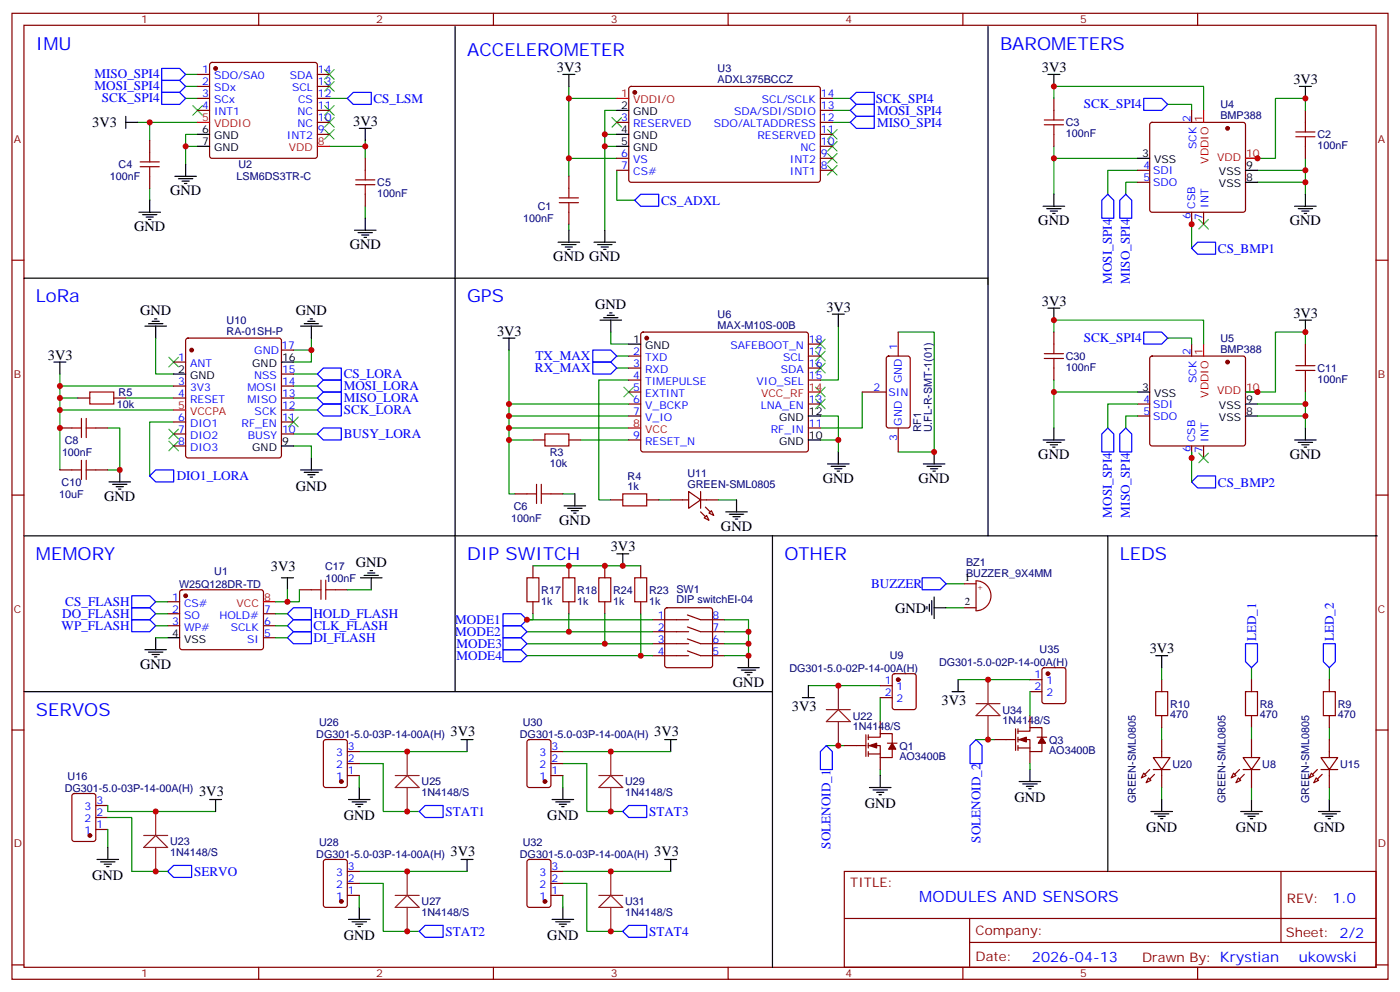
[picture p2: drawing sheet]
<svg xmlns="http://www.w3.org/2000/svg" width="412mm" height="292mm" viewBox="0 0 412 292" stroke-linecap="round" stroke-linejoin="round" font-family="sans-serif">
<g fill="none" stroke="#870000" stroke-width=".35">
<path d="M3.5 3.9h405.4v284.4h-405.4zM7.1 7.4h398.2v277.3h-398.2zM62 18.6l.4-.2h30.4l.5 .2 .2 .5v26.8l-.2 .5-.5 .2h-30.4l-.5-.2-.2-.5v-26.8zM76.2 3.9v3.5M145.3 3.9v3.5M214.5 3.9v3.5M283.6 3.9v3.5M352.8 3.9v3.5M58.2 32.5h3.5M58.2 29h3.5M58.2 21.9h3.5M58.2 25.4h3.5"/>
<path d="M93.5 36h3.5M93.5 39.5h3.5M93.5 32.5h3.5M93.5 29h3.5M93.5 21.9h3.5M93.5 25.4h3.5M181.7 36h3.5M185.4 25.6l.5-.2 55.3 .1 .5 .6-.1 27.1-.7 .5-55.3-.1-.4-.6v-26.9zM241.7 36h3.5M241.7 39.5h3.5M241.7 32.5h3.5M241.7 29h3.5"/>
<path d="M310.4 29v3.5M310.4 39.5v3.6M338.9 36.2l.5-.2h26.8l.5 .2 .2 .5v25.1l-.2 .5-.5 .2h-26.8l-.5-.3-.2-.4v-25.1zM351 32.5v3.5M384.5 32.5v3.5M44.1 41.3v3.5M44.1 51.9v3.5M107.6 46.6v3.5M107.6 57.2v3.5M167.6 51.9v3.5M181.7 50.1h3.5M181.7 46.6h3.5"/>
<path d="M241.7 50.1h3.5M241.7 46.6h3.5M241.7 43.1h3.5M335.1 50.1h3.6M335.1 53.7h3.6M384.5 43.1v3.5M3.5 76.6h3.6M167.6 62.5v3.5M351 62.5v3.5M354.5 62.5v3.5M405.3 76.6h3.6M54.9 99.7l.5-.2h26.8l.5 .2 .2 .5v33.9l-.2 .5-.5 .2h-26.8l-.5-.2-.2-.5v-33.9z"/>
<path d="M189 98l.4-.2h48l.5 .2 .2 .5v34.1l-.7 .4h-48.2l-.5-.7v-33.8zM264.6 97.8v7M310.4 97.8v3.5M22.9 117.2h3.6M33.5 117.2h3.5M51.2 117.2h3.5M51.2 106.6h3.5M51.2 113.6h3.5M82.9 117.2h3.5M82.9 113.6h3.5M82.9 110.1h3.5M82.9 103h3.5"/>
<path d="M185.2 115.4h3.5M185.2 104.8h3.5M185.2 108.3h3.5M185.2 111.9h3.5M185.2 118.9h3.5M238.1 104.8h3.6M238.1 108.3h3.6M238.1 111.9h3.6M238.1 118.9h3.6M238.1 101.3h3.6M254 115.4h7.1M261.3 105l.5-.2h5.6l.7 .4v20.1l-.5 .6-5.8 .1-.7-.5v-20z"/>
<path d="M310.4 108.3v3.6M335.1 118.9h3.6M338.9 105l.5-.2h26.8l.5 .2 .2 .5v25.1l-.2 .5-.5 .2h-26.8l-.5-.3-.2-.4v-25.1zM351 101.3v3.5M384.5 101.3v3.5M384.5 111.9v3.5M17.6 126h3.6M17.6 138.3h3.6M28.2 126h3.5M28.2 138.3h3.5M51.2 124.2h3.5M51.2 127.7h3.5"/>
<path d="M51.2 131.3h3.5M82.9 124.2h3.5M82.9 127.7h3.5M82.9 120.7h3.5M157 129.5h3.5M167.6 129.5h3.5M185.2 129.5h3.5M185.2 122.4h3.5M238.1 126h3.6M264.6 126v7M335.1 122.4h3.6M351 131.3v3.5"/>
<path d="M354.5 131.3v3.5M3.5 145.7h3.6M151.7 145.4h3.5M162.3 145.4h3.5M179.9 147.1h3.5M190.5 147.1h3.5M197.6 147.1h5.2M202.8 144.7l3.6 2.4-3.6 2.5zM206.4 147.1h5.3M206.4 144.7v4.9M207.4 152.4l.7-.7 .7 1.4zM208.8 151l.7-.7 .8 1.4z"/>
<path d="M405.3 145.7h3.6M49.4 177.1h3.5M53.2 173.8l.4-.2h23.3l.5 .2 .2 .5-.1 16.5-.6 .4h-23.6l-.4-.7v-16.2zM88.2 173.6h3.5M98.8 173.6h3.5M157 166.5v3.6M157 177.1v3.6M167.6 166.5v3.6M167.6 177.1v3.6M178.2 166.5v3.6M178.2 177.1v3.6M188.7 166.5v3.6"/>
<path d="M188.7 177.1v3.6M196 179.1l.5-.2h12.7l.5 .2 .2 .5v16.2l-.2 .5-.5 .2h-12.7l-.5-.2-.2-.5v-16.2zM284 171.8h3.5M284 178.9h3.5M49.4 180.7h3.5M49.4 184.2h3.5M77.6 180.7h3.5M77.6 184.2h3.5M77.6 187.7h3.5M192.3 193h10.5M192.3 189.5h10.5M192.3 185.9h10.5"/>
<path d="M192.3 182.4h10.5M202.5 191.6l3.9 1.4h7M202.5 188.1l3.9 1.4h7M202.5 184.5l3.9 1.4h7M202.5 181l3.9 1.4h7M263.1 198.5l.4-.2h5.7l.6 .4 .1 9.5-.5 .6-5.9 .1-.6-.5-.1-9.4zM307.2 196.7l.4-.2h5.7l.6 .5 .1 9.4-.5 .7h-5.9l-.6-.4-.1-9.5zM3.5 214.9h3.6M95.5 217.9l.5-.2h5.6l.7 .4v13l-.5 .7h-5.8l-.7-.5-.1-12.9zM155.5 217.9l.4-.2h5.7l.6 .4 .1 13-.5 .7h-5.9l-.6-.5-.1-12.9zM248.7 219.5h6.4M255.1 216.3v6.3"/>
<path d="M255.8 217h3.5v-1.1h3.5v2.9M255.8 219.5h3.5v3.5h3.5v-2.5M255.8 216.3v1.4M255.8 218.8v1.4M259.3 201.8h3.5M259.3 205.4h3.5M259.3 212.4v3.5M261.4 218.8h2.8M292.8 217.7h6.4M299.2 214.5v6.4M299.9 215.2h3.5v-1h3.5v2.8M299.9 217.7h3.5v3.5h3.5v-2.4"/>
<path d="M299.9 214.5v1.4M299.9 217v1.4M299.9 219.5v1.4M303.4 210.6v3.6M303.4 200.1h3.5M303.4 203.6h3.5M305.5 217h2.8M342.2 200.1v3.5M342.2 210.6v3.6M342.2 217.7v5.3M368.7 200.1v3.5M368.7 210.6v3.6"/>
<path d="M368.7 217.7v5.3M391.6 200.1v3.5M391.6 210.6v3.6M391.6 217.7v5.3M405.3 214.9h3.6M21.4 233.8l.5-.2h5.6l.7 .4v13l-.4 .6-5.9 .1-.7-.5v-12.9zM28.2 237.1h3.5M102.3 228.3h3.5M102.3 224.8h3.5M102.3 221.2h3.5M162.3 228.3h3.5M162.3 224.8h3.5"/>
<path d="M162.3 221.2h3.5M255.8 221.9h3.5M255.8 221.2v1.4M259.3 223v3.5M299.9 220.2h3.5M303.4 221.2v3.6M336.9 227.6l.7 .7-1.4 .7zM338.3 229l.7 .7-1.4 .7zM339.7 223h5l-2.5 3.5zM339.7 226.5h5M342.2 226.5v5.3M363.4 227.6l.7 .7-1.4 .7z"/>
<path d="M364.8 229l.7 .7-1.4 .7zM366.2 223h4.9l-2.4 3.5zM366.2 226.5h4.9M368.7 226.5v5.3M386.3 227.6l.7 .7-1.4 .7zM387.7 229l.7 .7-1.4 .7zM389.1 223h5l-2.5 3.5zM389.1 226.5h5M391.6 226.5v5.3M28.2 244.2h3.5M28.2 240.6h3.5M95.5 253.2l.5-.2h5.6l.7 .4v13l-.5 .6-5.8 .1-.7-.5-.1-12.9z"/>
<path d="M102.3 256.5h3.5M155.5 253.2l.4-.2h5.7l.6 .4 .1 13-.5 .6-5.9 .1-.6-.5-.1-12.9zM162.3 256.5h3.5M248.7 256.5h156.6v28.2h-156.6zM377.3 256.5v20.9M102.3 263.6h3.5M102.3 260h3.5M162.3 263.6h3.5M162.3 260h3.5M248.7 270.4h156.5M285.6 277.4h119.6M285.6 270.4v14.1"/>
<path d="M3.5 284h3.6M76.2 284.7v3.6M145.3 284.7v3.6M214.5 284.7v3.6M283.6 284.7v3.6M352.8 284.7v3.6M405.3 284h3.6"/>
</g>
<g fill="none" stroke="#3c3" stroke-width=".35">
<path d="M56.8 31.1l2.8 2.8M59.6 31.1l-2.8 2.8M95.6 24l2.8 2.8M95.6 20.5l2.8 2.8M95.6 38.1l2.8 2.9M95.6 34.6l2.8 2.8M95.6 31.1l2.8 2.8M98.4 24l-2.8 2.8M98.4 20.5l-2.8 2.8M98.4 38.1l-2.8 2.9M98.4 34.6l-2.8 2.8M98.4 31.1l-2.8 2.8"/>
<path d="M180.3 34.6l2.8 2.8M183.1 34.6l-2.8 2.8M243.8 38.1l2.8 2.9M246.6 38.1l-2.8 2.9M243.8 48.7l2.8 2.8M243.8 45.2l2.8 2.8M243.8 41.7l2.8 2.8M246.6 48.7l-2.8 2.8M246.6 45.2l-2.8 2.8M246.6 41.7l-2.8 2.8M353.1 64.6l2.9 2.8M356 64.6l-2.9 2.8"/>
<path d="M240.2 99.9l2.9 2.8M243.1 99.9l-2.9 2.8M49.7 105.2l2.9 2.8M52.6 105.2l-2.9 2.8M183.8 114l2.8 2.8M186.6 114l-2.8 2.8M240.2 114l2.9 2.8M240.2 106.9l2.9 2.8M240.2 103.4l2.9 2.8M240.2 117.5l2.9 2.8M243.1 114l-2.9 2.8M243.1 106.9l-2.9 2.8"/>
<path d="M243.1 103.4l-2.9 2.8M243.1 117.5l-2.9 2.8M49.7 129.9l2.9 2.8M49.7 126.3l2.9 2.9M52.6 129.9l-2.9 2.8M52.6 126.3l-2.9 2.9M85 122.8l2.8 2.8M87.8 122.8l-2.8 2.8M353.1 133.4l2.9 2.8M356 133.4l-2.9 2.8"/>
</g>
<g fill="none" stroke="#008700" stroke-width=".35">
<path d="M40.6 36h3.5v5.3M44.1 36h14.1M54.7 21.9h3.5M54.7 25.4h3.5M54.7 29h3.5M58.2 39.5h-3.5v8.9M97 29h5.3M167.6 25.4v21.2h14.1M167.6 29h14.1M178.2 39.5h3.5M181.7 32.5h-3.5v35.3M245.2 36h5.3"/>
<path d="M245.2 29h5.3M245.2 32.5h5.3M310.4 29v-3.6h44.1v7.1M344 30.7h7v1.8M384.5 32.5v-3.5h-8.8v17.6h-8.8M44.1 55.4v3.5M54.7 43.1h3.5M107.6 41.3v1.8h-10.6M107.6 43.1v3.5M167.6 46.6v5.3M178.2 43.1h3.5M181.7 50.1v8.8h5.3"/>
<path d="M310.4 43.1v3.5M335.1 50.1h-8.8v7.1M335.1 53.7h-3.5v3.5M335.1 46.6h-24.7v10.6M370.4 53.7h14.1M370.4 50.1h14.1M384.5 46.6v10.6M107.6 60.7v3.5M167.6 66v1.8M351 64.2v8.9M45.9 99.5v10.6h5.3M91.7 99.5v7.1h-5.3"/>
<path d="M179.9 97.8v3.5h5.3M246.9 96v15.9h-5.2M264.6 97.8h10.6v35.2h-10.6M310.4 97.8v-3.6h44.1v7.1M344 99.5h7v1.8M17.6 110.1v3.5h33.6M17.6 113.6v24.7M17.6 117.2h5.3M37 117.2h14.2M86.4 117.2h7.1M86.4 113.6h7.1M86.4 110.1h7.1"/>
<path d="M86.4 103h5.3M149.9 103v42.4h1.8M149.9 118.9h35.3M181.7 108.3h3.5M181.7 104.8h3.5M185.2 111.9h-8.8v35.2h3.5M254 115.4v10.6h-12.3M310.4 111.9v3.5M335.1 115.4h-24.7v10.6M335.1 118.9h-8.8v7.1M370.4 118.9h14.1M384.5 101.3v-3.5h-8.8v17.6h-8.8"/>
<path d="M384.5 115.4v10.6M17.6 120.7h33.6M31.7 126h3.6v12.3h-3.6M51.2 124.2h-7.1v15.9M86.4 131.3h5.3v3.5M86.4 120.7h7.1M86.4 127.7h7.1M149.9 126h35.3M149.9 129.5h7.1M149.9 122.4h35.3M171.1 129.5h14.1M241.7 122.4h5.2v7.1h-5.2"/>
<path d="M246.9 129.5v3.5M335.1 122.4h-3.5v3.6M351 133v8.9M370.4 122.4h14.1M165.8 145.4h3.5M194 147.1h3.6M211.7 147.1h5.3M45.9 177.1h3.5M84.7 173.6v3.5M88.2 173.6v3.5h-7.1M102.3 173.6h7.1M157 166.5h31.7"/>
<path d="M278.7 171.8h5.3M278.7 178.9h5.3M45.9 187.7h3.5M45.9 180.7h3.5M45.9 184.2h3.5M81.1 187.7h3.6M81.1 180.7h3.6M81.1 184.2h3.6M155.2 185.9h37.1M155.2 189.5h37.1M155.2 193h37.1M157 180.7v1.7h-1.8h37.1"/>
<path d="M167.6 180.7v5.2M178.2 180.7v8.8M188.7 180.7v12.3M213.4 182.4h7.1v10.6h-7.1M213.4 185.9h7.1M213.4 189.5h7.1M342.2 196.5v3.6M368.7 196.5v3.6M391.6 196.5v3.6M238.1 201.8h21.2M243.4 219.5h5.3M259.3 205.4v7"/>
<path d="M282.2 200.1h21.2M287.5 217.7h5.3M303.4 203.6v7M342.2 214.2v3.5M368.7 214.2v3.5M391.6 214.2v3.5M31.7 237.1v1.8h31.8M105.8 224.8h7.1v14.1h10.6M105.8 228.3v3.5M105.8 221.2h31.8M165.8 224.8h7.1v14.1h10.5M165.8 221.2h31.8"/>
<path d="M165.8 228.3v3.5M259.3 226.5v1.8M303.4 224.8v1.7M342.2 231.8v3.5M368.7 231.8v3.5M391.6 231.8v3.5M31.7 240.6h7.1v15.9h10.6M31.7 244.2v5.2M105.8 256.5h31.8M165.8 256.5h31.8M105.8 260h7.1v14.1h10.6M105.8 263.6v3.5"/>
<path d="M165.8 260h7.1v14.1h10.5M165.8 263.6v3.5"/>
</g>
<g fill="none" stroke="#00f" stroke-width=".35">
<path d="M47.6 20.1h5.3l1.8 1.8-1.8 1.8h-5.3zM47.6 23.7h5.3l1.8 1.7-1.8 1.8h-5.3zM47.6 27.2h5.3l1.8 1.8-1.8 1.7h-5.3zM102.3 29l1.8-1.8h5.3v3.5h-5.3zM250.5 36l1.7-1.7h5.3v3.5h-5.3zM250.5 32.5l1.7-1.8h5.3v3.6h-5.3zM250.5 29l1.7-1.8h5.3v3.5h-5.3zM336.9 29h5.3l1.8 1.7-1.8 1.8h-5.3zM187 58.9l1.7-1.7h5.3v3.5h-5.3zM326.3 57.2l1.8 1.7v5.3h-3.5v-5.3zM329.8 58.9l1.8-1.7 1.8 1.7v5.3h-3.6zM351 73.1l1.8-1.8h5.3v3.5h-5.3z"/>
<path d="M336.9 97.8h5.3l1.8 1.7-1.8 1.8h-5.3zM93.5 117.2l1.7-1.8h5.3v3.5h-5.3zM93.5 113.6l1.7-1.7h5.3v3.5h-5.3zM93.5 110.1l1.7-1.8h5.3v3.6h-5.3zM174.6 106.6h5.3l1.8 1.7-1.8 1.8h-5.3zM174.6 103h5.3l1.8 1.8-1.8 1.8h-5.3zM93.5 127.7l1.7-1.7h5.3v3.5h-5.3zM93.5 120.7l1.7-1.8h5.3v3.5h-5.3zM326.3 126l1.8 1.7v5.3h-3.5v-5.3zM331.6 126l1.8 1.7v5.3h-3.6v-5.3zM44.1 140.1l1.8-1.8h5.3v3.6h-5.3zM351 141.9l1.8-1.8h5.3v3.5h-5.3z"/>
<path d="M38.8 175.4h5.3l1.8 1.7-1.8 1.8h-5.3zM38.8 178.9h5.3l1.8 1.8-1.8 1.7h-5.3zM271.6 170.1h5.3l1.8 1.7-1.8 1.8h-5.3zM38.8 182.4h5.3l1.8 1.8-1.8 1.7h-5.3zM84.7 187.7l1.7-1.8h5.3v3.6h-5.3zM84.7 184.2l1.7-1.8h5.3v3.5h-5.3zM84.7 180.7l1.7-1.8h5.3v3.5h-5.3zM148.2 184.2h5.3l1.7 1.7-1.7 1.8h-5.3zM148.2 180.7h5.3l1.7 1.7-1.7 1.8h-5.3zM148.2 191.2h5.3l1.7 1.8-1.7 1.8h-5.3zM148.2 187.7h5.3l1.7 1.8-1.7 1.7h-5.3zM366.9 189.5h3.5v5.3l-1.7 1.7-1.8-1.7z"/>
<path d="M389.8 189.5h3.5v5.3l-1.7 1.7-1.8-1.7zM287.5 217.7l1.8 1.8v5.3h-3.5v-5.3zM123.5 238.9l1.7-1.8h5.3v3.5h-5.3zM183.4 238.9l1.8-1.8h5.3v3.5h-5.3zM241.7 221.2l1.7-1.7 1.8 1.7v5.3h-3.5zM49.4 256.5l1.8-1.8h5.2v3.6h-5.2zM123.5 274.1l1.7-1.7h5.3v3.5h-5.3zM183.4 274.1l1.8-1.7h5.3v3.5h-5.3z"/>
</g>
<g fill="none" stroke="#000" stroke-width=".35">
<path d="M134.1 7.8v195.8h-127M291 7.8v149.9M37 36h3.6M37 34.3v3.5M58.2 39.5h3.5M105.8 37.8h3.6M107.6 37.8v3.5M165.8 21.9h3.5M167.6 21.9v3.5M181.7 32.5h3.5M181.7 39.5h3.5M308.7 21.9h3.5"/>
<path d="M310.4 21.9v3.5M382.8 25.4h3.5M384.5 25.4v3.6M44.1 58.9v3.6M51.5 51.9h6.4M52.6 52.6h4.2M53.6 53.3h2.1M54.3 54h.7M54.7 48.4v3.5M58.2 43.1h3.5M181.7 43.1h3.5M310.4 57.2v3.5"/>
<path d="M335.1 46.6h3.6M366.9 53.7h3.5M366.9 50.1h3.5M384.5 57.2v3.5M40.9 62.5h6.4M42 63.2h4.2M43 63.9h2.2M43.7 64.6h.7M104.4 67.8h6.4M105.5 68.5h4.2M106.5 69.2h2.2M107.2 69.9h.7"/>
<path d="M107.6 64.2v3.6M164.4 71.3h6.3M165.5 72h4.2M166.5 72.7h2.1M167.2 73.4h.7M167.6 67.8v3.5M175 71.3h6.3M176 72h4.3M177.1 72.7h2.1M177.8 73.4h.7M178.2 67.8v3.5M307.3 60.7h6.3"/>
<path d="M308.3 61.4h4.3M309.4 62.1h2.1M310.1 62.8h.7M381.4 60.7h6.3M382.4 61.4h4.2M383.5 62.1h2.1M384.2 62.8h.7M7.1 81.9h283.9v1.7M42.7 96h6.3M43.7 95.3h4.3M44.8 94.6h2.1M45.5 93.9h.7"/>
<path d="M45.9 96v3.5M88.5 96h6.4M89.6 95.3h4.2M90.7 94.6h2.1M91.4 93.9h.7M91.7 96v3.5M148.2 99.5h3.5M149.9 99.5v3.5M176.7 94.2h6.4M177.8 93.5h4.2M178.9 92.8h2.1M179.6 92.1h.7"/>
<path d="M179.9 94.2v3.6M245.2 92.5h3.5M246.9 92.5v3.5M308.7 90.7h3.5M310.4 90.7v3.5M382.8 94.2h3.5M384.5 94.2v3.6M15.9 106.6h3.5M17.6 106.6v3.5M51.2 110.1h3.5M82.9 106.6h3.5M185.2 101.3h3.5"/>
<path d="M335.1 115.4h3.6M366.9 118.9h3.5M35.3 138.3v3.6M82.9 131.3h3.5M88.5 138.3h6.4M89.6 139h4.2M90.7 139.7h2.1M91.7 134.8v3.5M238.1 129.5h3.6M238.1 122.4h3.6M243.8 136.6h6.3M244.8 137.3h4.3"/>
<path d="M245.9 138h2.1M246.6 138.7h.7M246.9 133v3.6M272 136.6h6.3M273 137.3h4.3M274.1 138h2.1M274.8 138.7h.7M275.2 133v3.6M307.3 129.5h6.3M308.3 130.2h4.3M309.4 130.9h2.1M310.1 131.6h.7"/>
<path d="M310.4 126v3.5M366.9 122.4h3.5M381.4 129.5h6.3M382.4 130.2h4.2M383.5 130.9h2.1M384.2 131.6h.7M384.5 126v3.5M7.1 157.7h398.6M32.1 141.9h6.4M33.2 142.6h4.2M34.2 143.3h2.1M34.9 144h.7"/>
<path d="M91.4 140.4h.7M166.2 148.9h6.3M167.2 149.6h4.2M168.3 150.3h2.1M169 151h.7M169.3 145.4v3.5M213.8 150.7h6.3M214.8 151.4h4.3M215.9 152.1h2.1M216.6 152.8h.7M217 147.1v3.6M227.5 157.7v45.9"/>
<path d="M326.3 157.7v98.8M82.9 170.1h3.5M84.7 170.1v3.5M106.2 170.1h6.3M107.2 169.4h4.3M108.3 168.7h2.1M109 168h.7M109.4 170.1v3.5M181.7 163h3.5M183.4 163v3.5M273 178.5v.7M273.8 177.8v2.2"/>
<path d="M274.5 176.8v4.2M275.2 178.9h3.5M275.2 175.7v6.4M42.7 191.2h6.3M43.7 191.9h4.3M44.8 192.7h2.1M45.5 193.4h.7M45.9 187.7v3.5M49.4 187.7h3.5M217.3 196.5h6.4M218.4 197.2h4.2M219.4 197.9h2.1"/>
<path d="M220.1 198.6h.7M220.5 193v3.5M340.4 193h3.6M342.2 193v3.5M134.1 203.6h93.4v81.1M135.8 217.7h3.5M137.6 217.7v3.5M195.8 217.7h3.5M197.6 217.7v3.5M236.4 205.4h3.5M238.1 201.8v3.6M280.5 203.6h3.5"/>
<path d="M282.2 200.1v3.5M61.7 235.3h3.6M63.5 235.3v3.6M102.7 235.3h6.3M103.7 236h4.2M104.8 236.7h2.1M105.5 237.5h.7M105.8 231.8v3.5M162.6 235.3h6.4M163.7 236h4.2M164.7 236.7h2.2M165.5 237.5h.7"/>
<path d="M165.8 231.8v3.5M256.1 231.8h6.4M257.2 232.5h4.2M258.2 233.2h2.1M258.9 233.9h.7M259.3 228.3v3.5M300.2 230h6.4M301.3 230.8h4.2M302.3 231.5h2.1M303 232.2h.7M303.4 226.5v3.5M339 238.9h6.4"/>
<path d="M340.1 239.6h4.2M342.2 235.3v3.6M365.5 238.9h6.3M366.5 239.6h4.3M368.7 235.3v3.6M388.4 238.9h6.4M389.5 239.6h4.2M391.6 235.3v3.6M28.6 253h6.3M29.6 253.7h4.3M30.7 254.4h2.1M31.4 255.1h.7"/>
<path d="M31.7 249.4v3.6M135.8 253h3.5M137.6 253v3.5M195.8 253h3.5M197.6 253v3.5M341.1 240.3h2.2M341.8 241h.7M367.6 240.3h2.1M368.3 241h.7M390.5 240.3h2.1M391.2 241h.7M102.7 270.6h6.3"/>
<path d="M103.7 271.3h4.2M104.8 272h2.1M105.5 272.7h.7M105.8 267.1v3.5M162.6 270.6h6.4M163.7 271.3h4.2M164.7 272h2.2M165.5 272.7h.7M165.8 267.1v3.5"/>
</g>
<g fill="none" stroke="#a10000" stroke-width=".35">
<path d="M307.6 36.7h5.7M307.6 35.3h5.7M310.4 32.5v2.8M310.4 36.7v2.8M381.7 38.8h5.6M384.5 36v2.8M41.3 49.1h5.6M41.3 47.7h5.6M44.1 44.8v2.9M44.1 49.1v2.8M104.8 54.4h5.6M104.8 53h5.6"/>
<path d="M107.6 50.1v2.9M107.6 54.4v2.8M164.7 59.7h5.7M164.7 58.2h5.7M167.6 55.4v2.8M167.6 59.7v2.8M381.7 40.3h5.6M384.5 40.3v2.8M26.5 115.4h7v3.5h-7zM307.6 105.5h5.7M307.6 104.1h5.7M310.4 101.3v2.8"/>
<path d="M310.4 105.5v2.8M381.7 109h5.6M381.7 107.6h5.6M384.5 104.8v2.8M384.5 109v2.9M21.2 126h2.8M21.2 138.3h2.8M24 123.2v5.6M24 135.5v5.6M25.4 123.2v5.6M25.4 135.5v5.6M25.4 126h2.8"/>
<path d="M25.4 138.3h2.8M160.5 127.7h7.1v3.6h-7.1zM155.2 145.4h2.8M158 142.6v5.6M159.5 142.6v5.6M159.5 145.4h2.8M183.4 145.4h7.1v3.5h-7.1zM91.7 173.6h2.8M94.5 170.8v5.6M96 170.8v5.6M96 173.6h2.8M155.2 170.1h3.5v7h-3.5z"/>
<path d="M165.8 170.1h3.5v7h-3.5zM176.4 170.1h3.5v7h-3.5zM187 170.1h3.5v7h-3.5zM287.5 171a4.4 4.4 0 0 1 4.4 4.4 4.4 4.4 0 0 1-4.4 4.4zM340.4 203.6h3.6v7h-3.6zM366.9 203.6h3.5v7h-3.5zM389.8 203.6h3.5v7h-3.5z"/>
</g>
<g fill="#870000" stroke="#870000" stroke-width=".35">
<path d="M386.6 227.9l1.5-1.4z"/>
<path d="M389.5 227.9l-1.4 1.4z"/>
<path d="M365.1 226.5l-1.4 1.4z"/>
<path d="M365.1 229.3l1.4-1.4z"/>
<path d="M256.1 219.5l2.1-.7v1.4z"/>
<path d="M262.8 218.8l1.1 1.7h-2.1z"/>
<path d="M206.4 150.7l1.4 1.4z"/>
<path d="M207.8 149.3l1.4 1.4z"/>
<path d="M338.7 226.5l-1.4 1.4z"/>
<path d="M340.1 227.9l-1.4 1.4z"/>
<path d="M300.2 217.7l2.1-.7v1.4z"/>
<path d="M306.9 217l1.1 1.8h-2.1z"/>
<circle cx="361.6" cy="37.8" r=".53"/>
<circle cx="187" cy="27.2" r=".53"/>
<circle cx="63.5" cy="20.1" r=".53"/>
<circle cx="26.5" cy="245.9" r=".53"/>
<circle cx="264.6" cy="200.1" r=".53"/>
<circle cx="56.4" cy="103" r=".53"/>
<circle cx="190.5" cy="99.5" r=".53"/>
<circle cx="54.7" cy="175.4" r=".53"/>
<circle cx="100.5" cy="230" r=".53"/>
<circle cx="100.5" cy="265.3" r=".53"/>
<circle cx="160.5" cy="230" r=".53"/>
<circle cx="160.5" cy="265.3" r=".53"/>
<circle cx="361.6" cy="106.6" r=".53"/>
<circle cx="308.7" cy="198.3" r=".53"/>
</g>
<path d="M58.2 36h3.5M181.7 29h3.5M354.5 32.5v3.5M93.5 43.1h3.5M366.9 46.6h3.5M238.1 115.4h3.6M354.5 101.3v3.5M366.9 115.4h3.5M51.2 120.7h3.5M185.2 126h3.5M77.6 177.1h3.5" fill="none" stroke="#f00" stroke-width=".35"/>
<g fill="none" stroke="#8c2424" stroke-width=".35">
<path d="M243.4 208.9h7.1M243.4 212.4l3.5-3.5 3.6 3.5zM246.9 201.8v7.1M246.9 212.4v7.1M287.5 207.1h7.1M287.5 210.6l3.5-3.5 3.6 3.5zM291 200.1v7M291 210.6v7.1M45.9 238.9v7M116.4 228.3h7.1M116.4 231.8l3.5-3.5 3.6 3.5zM119.9 221.2v7.1"/>
<path d="M119.9 231.8v7.1M176.4 228.3h7M179.9 228.3l3.5 3.5h-7zM179.9 221.2v7.1M179.9 231.8v7.1M42.3 245.9h7.1M45.9 249.4v7.1M45.9 245.9l3.5 3.5h-7.1zM119.9 256.5v7.1M179.9 256.5v7.1M116.4 263.6h7.1M116.4 267.1l3.5-3.5 3.6 3.5z"/>
<path d="M119.9 267.1v7M176.4 263.6h7M176.4 267.1l3.5-3.5 3.5 3.5zM179.9 267.1v7"/>
</g>
<g fill="#c00">
<circle cx="54.7" cy="43.1" r=".88"/>
<circle cx="167.6" cy="46.6" r=".88"/>
<circle cx="167.6" cy="29" r=".88"/>
<circle cx="178.2" cy="43.1" r=".88"/>
<circle cx="178.2" cy="39.5" r=".88"/>
<circle cx="107.6" cy="43.1" r=".88"/>
<circle cx="44.1" cy="36" r=".88"/>
<circle cx="384.5" cy="53.7" r=".88"/>
<circle cx="384.5" cy="50.1" r=".88"/>
<circle cx="370.4" cy="46.6" r=".88"/>
<circle cx="351" cy="66" r=".88"/>
<circle cx="310.4" cy="46.6" r=".88"/>
<circle cx="310.4" cy="25.4" r=".88"/>
<circle cx="384.5" cy="29" r=".88"/>
<circle cx="17.6" cy="120.7" r=".88"/>
<circle cx="17.6" cy="117.2" r=".88"/>
<circle cx="17.6" cy="113.6" r=".88"/>
<circle cx="91.7" cy="103" r=".88"/>
<circle cx="149.9" cy="126" r=".88"/>
<circle cx="149.9" cy="129.5" r=".88"/>
<circle cx="149.9" cy="122.4" r=".88"/>
<circle cx="149.9" cy="118.9" r=".88"/>
<circle cx="84.7" cy="177.1" r=".88"/>
<circle cx="220.5" cy="193" r=".88"/>
<circle cx="220.5" cy="189.5" r=".88"/>
<circle cx="220.5" cy="185.9" r=".88"/>
<circle cx="246.9" cy="201.8" r=".88"/>
<circle cx="246.9" cy="219.5" r=".88"/>
<circle cx="45.9" cy="238.9" r=".88"/>
<circle cx="45.9" cy="256.5" r=".88"/>
<circle cx="275.2" cy="133" r=".88"/>
<circle cx="35.3" cy="138.3" r=".88"/>
<circle cx="17.6" cy="126" r=".88"/>
<circle cx="119.9" cy="238.9" r=".88"/>
<circle cx="119.9" cy="221.2" r=".88"/>
<circle cx="119.9" cy="274.1" r=".88"/>
<circle cx="119.9" cy="256.5" r=".88"/>
<circle cx="179.9" cy="238.9" r=".88"/>
<circle cx="179.9" cy="221.2" r=".88"/>
<circle cx="179.9" cy="274.1" r=".88"/>
<circle cx="179.9" cy="256.5" r=".88"/>
<circle cx="167.6" cy="185.9" r=".88"/>
<circle cx="384.5" cy="97.8" r=".88"/>
<circle cx="310.4" cy="94.2" r=".88"/>
<circle cx="310.4" cy="115.4" r=".88"/>
<circle cx="351" cy="134.8" r=".88"/>
<circle cx="370.4" cy="115.4" r=".88"/>
<circle cx="384.5" cy="118.9" r=".88"/>
<circle cx="384.5" cy="122.4" r=".88"/>
<circle cx="291" cy="217.7" r=".88"/>
<circle cx="291" cy="200.1" r=".88"/>
<circle cx="167.6" cy="166.5" r=".88"/>
<circle cx="178.2" cy="166.5" r=".88"/>
<circle cx="183.4" cy="166.5" r=".88"/>
<circle cx="178.2" cy="189.5" r=".88"/>
<circle cx="188.7" cy="193" r=".88"/>
<circle cx="155.2" cy="182.4" r=".88"/>
<circle cx="246.9" cy="129.5" r=".88"/>
</g>
<g font-size="5.3" fill="#00f">
<text x="10.6" y="14.9">IMU</text>
<text x="137.6" y="16.6">ACCELEROMETER</text>
<text x="294.6" y="14.9">BAROMETERS</text>
<text x="10.6" y="88.9">LoRa</text>
<text x="137.6" y="88.9">GPS</text>
<text x="10.6" y="164.8">MEMORY</text>
<text x="137.6" y="164.8">DIP SWITCH</text>
<text x="231.1" y="164.8">OTHER</text>
<text x="329.8" y="164.8">LEDS</text>
<text x="10.6" y="210.6">SERVOS</text>
</g>
<text font-size="4.6" fill="#00f" x="270.8" y="265.5">MODULES AND SENSORS</text>
<g font-size="4.2">
<text x="164" y="21.2">3V3</text>
<text x="306.9" y="21.2">3V3</text>
<text x="381" y="24.7">3V3</text>
<text x="27.2" y="37.5">3V3</text>
<text x="104.1" y="37.1">3V3</text>
<text x="50.1" y="57.5">GND</text>
<text x="39.5" y="68.1">GND</text>
<text x="305.9" y="66.4">GND</text>
<text x="379.9" y="66.4">GND</text>
<text x="103" y="73.4">GND</text>
<text x="163" y="76.9">GND GND</text>
<text x="306.9" y="90">3V3</text>
<text x="41.3" y="92.8">GND</text>
<text x="87.1" y="92.8">GND</text>
<text x="175.3" y="91.1">GND</text>
<text x="243.4" y="91.8">3V3</text>
<text x="381" y="93.5">3V3</text>
<text x="146.4" y="98.8">3V3</text>
<text x="14.1" y="105.9">3V3</text>
<text x="305.9" y="135.1">GND</text>
<text x="379.9" y="135.1">GND</text>
<text x="242.4" y="142.2">GND</text>
<text x="270.6" y="142.2">GND</text>
<text x="30.7" y="147.5">GND</text>
<text x="87.1" y="144.4">GND</text>
<text x="164.7" y="154.6">GND</text>
<text x="212.4" y="156.3">GND</text>
<text x="104.8" y="166.8">GND</text>
<text x="179.9" y="162.3">3V3</text>
<text x="79.8" y="168">3V3</text>
<text x="263.7" y="180.4">GND</text>
<text x="41.3" y="196.9">GND</text>
<text x="338.7" y="192.3">3V3</text>
<text x="215.9" y="202.2">GND</text>
<text x="233.3" y="209.3">3V3</text>
<text x="277.4" y="207.5">3V3</text>
<text x="132.7" y="216.6">3V3</text>
<text x="192.7" y="216.6">3V3</text>
<text x="58.7" y="234.2">3V3</text>
<text x="254.7" y="237.9">GND</text>
<text x="298.8" y="236.1">GND</text>
<text x="101.2" y="241.5">GND</text>
<text x="161.2" y="241.5">GND</text>
<text x="337.6" y="245">GND</text>
<text x="364.1" y="245">GND</text>
<text x="387" y="245">GND</text>
<text x="132.7" y="251.9">3V3</text>
<text x="192.7" y="251.9">3V3</text>
<text x="27.2" y="259.1">GND</text>
<text x="101.2" y="276.7">GND</text>
<text x="161.2" y="276.7">GND</text>
</g>
<g font-size="4.2" fill="#00f">
<text x="392.5" y="265.8">1.0</text>
<text x="304" y="283.1">2026-04-13</text>
<text x="382.5" y="283.1">ukowski</text>
</g>
<g font-size="3.9" fill="#00f">
<text x="27.8" y="23.1">MISO_SPI4</text>
<text x="27.8" y="26.6">MOSI_SPI4</text>
<text x="30" y="30.1">SCK_SPI4</text>
<text x="110" y="30.2">CS_LSM</text>
<text x="258" y="30.3">SCK_SPI4</text>
<text x="258.4" y="33.8">MOSI_SPI4</text>
<text x="319.3" y="31.9">SCK_SPI4</text>
<text x="258.4" y="37.3">MISO_SPI4</text>
<text x="194.7" y="60.2">CS_ADXL</text>
<text x="358.8" y="74.5">CS_BMP1</text>
<text x="327.5" y="83.5" transform="rotate(-90 327.5 83.5)">MOSI_SPI4</text>
<text x="332.8" y="83.5" transform="rotate(-90 332.8 83.5)">MISO_SPI4</text>
<text x="319.3" y="100.7">SCK_SPI4</text>
<text x="157.8" y="106.1">TX_MAX</text>
<text x="101.2" y="111.4">CS_LORA</text>
<text x="157.6" y="109.6">RX_MAX</text>
<text x="101.2" y="118.4">MISO_LORA</text>
<text x="101.2" y="114.9">MOSI_LORA</text>
<text x="101.2" y="121.9">SCK_LORA</text>
<text x="101.2" y="129">BUSY_LORA</text>
<text x="52" y="141.4">DIO1_LORA</text>
<text x="358.8" y="143.2">CS_BMP2</text>
<text x="327.5" y="152.3" transform="rotate(-90 327.5 152.3)">MOSI_SPI4</text>
<text x="332.8" y="152.3" transform="rotate(-90 332.8 152.3)">MISO_SPI4</text>
<text x="256.6" y="173.2">BUZZER</text>
<text x="19.2" y="178.4">CS_FLASH</text>
<text x="18.2" y="185.5">WP_FLASH</text>
<text x="18.3" y="181.9">DO_FLASH</text>
<text x="92.3" y="185.5">CLK_FLASH</text>
<text x="92.3" y="181.9">HOLD_FLASH</text>
<text x="134.1" y="183.7">MODE1</text>
<text x="92.3" y="189">DI_FLASH</text>
<text x="134.1" y="187.2">MODE2</text>
<text x="134.5" y="190.7">MODE3</text>
<text x="370" y="188.8" transform="rotate(-90 370 188.8)">LED_1</text>
<text x="392.9" y="188.8" transform="rotate(-90 392.9 188.8)">LED_2</text>
<text x="134.5" y="194.3">MODE4</text>
<text x="131.2" y="240.3">STAT1</text>
<text x="191.2" y="240.3">STAT3</text>
<text x="244.7" y="249.8" transform="rotate(-90 244.7 249.8)">SOLENOID_1</text>
<text x="288.8" y="248" transform="rotate(-90 288.8 248)">SOLENOID_2</text>
<text x="57.1" y="257.8">SERVO</text>
<text x="131.2" y="275.5">STAT2</text>
<text x="191.2" y="275.5">STAT4</text>
</g>
<g font-size="3.9" fill="#800">
<text x="250.5" y="261.1">TITLE:</text>
<text x="379.1" y="265.8">REV:</text>
<text x="287.4" y="275.3">Company:</text>
<text x="378.7" y="275.9">Sheet: 2/2</text>
<text x="287.4" y="283">Date:</text>
<text x="336.4" y="283.1">Drawn By: Krystian</text>
</g>
<g font-size="3.2" fill="#800">
<text x="41.6" y="6.9">1</text>
<text x="110.8" y="6.9">2</text>
<text x="179.9" y="6.9">3</text>
<text x="249.1" y="6.9">4</text>
<text x="318.2" y="6.9">5</text>
<text x="4.1" y="42">A</text>
<text x="405.9" y="42">A</text>
<text x="4.1" y="111.2">B</text>
<text x="405.9" y="111.2">B</text>
<text x="4.1" y="180.3">C</text>
<text x="405.9" y="180.3">C</text>
<text x="4.1" y="249.4">D</text>
<text x="405.9" y="249.4">D</text>
<text x="41.6" y="287.7">1</text>
<text x="110.8" y="287.7">2</text>
<text x="179.9" y="287.7">3</text>
<text x="249.1" y="287.7">4</text>
<text x="318.2" y="287.7">5</text>
</g>
<g font-size="3.2" fill="#00f">
<text x="59.5" y="21.6">1</text>
<text x="63" y="23.3">SDO/SA0</text>
<text x="85.4" y="23.3">SDA</text>
<text x="93.7" y="21.6">14</text>
<text x="59.5" y="25.1">2</text>
<text x="59.5" y="28.6">3</text>
<text x="63" y="26.8">SDx</text>
<text x="86" y="26.8">SCL</text>
<text x="93.7" y="28.6">12</text>
<text x="93.7" y="25.1">13</text>
<text x="241.8" y="28.6">14</text>
<text x="59.5" y="32.1">4</text>
<text x="63" y="30.4">SCx</text>
<text x="63" y="33.9">INT1</text>
<text x="87.6" y="33.9">NC</text>
<text x="87.8" y="30.4">CS</text>
<text x="93.7" y="35.7">10</text>
<text x="93.7" y="32.1">11</text>
<text x="183" y="35.7">3</text>
<text x="216.3" y="33.9">SDA/SDI/SDIO</text>
<text x="224.4" y="30.4">SCL/SCLK</text>
<text x="241.8" y="35.7">12</text>
<text x="241.8" y="32.1">13</text>
<text x="350.7" y="35.8" transform="rotate(-90 350.7 35.8)">2</text>
<text x="84.5" y="41">INT2</text>
<text x="87.6" y="37.4">NC</text>
<text x="93.7" y="39.2">9</text>
<text x="186.5" y="37.4">RESERVED</text>
<text x="210.3" y="37.4">SDO/ALTADDRESS</text>
<text x="223.1" y="41">RESERVED</text>
<text x="241.8" y="39.2">11</text>
<text x="183" y="46.2">6</text>
<text x="235.8" y="44.5">NC</text>
<text x="241.8" y="46.2">9</text>
<text x="241.8" y="42.7">10</text>
<text x="352.4" y="43.9" transform="rotate(-90 352.4 43.9)">SCK</text>
<text x="183" y="49.8">7</text>
<text x="186.5" y="48">VS</text>
<text x="186.5" y="51.5">CS#</text>
<text x="232.7" y="51.5">INT1</text>
<text x="232.7" y="48">INT2</text>
<text x="241.8" y="49.8">8</text>
<text x="336.8" y="49.8">4</text>
<text x="336.8" y="53.3">5</text>
<text x="339.7" y="51.2">SDI</text>
<text x="339.7" y="54.7">SDO</text>
<text x="350.7" y="64.3" transform="rotate(-90 350.7 64.3)">6</text>
<text x="352.1" y="61.4" transform="rotate(-90 352.1 61.4)">CSB</text>
<text x="354.2" y="64.7" transform="rotate(-90 354.2 64.7)">7</text>
<text x="356" y="61.2" transform="rotate(-90 356 61.2)">INT</text>
<text x="238.3" y="100.9">18</text>
<text x="52.5" y="106.2">1</text>
<text x="56" y="108">ANT</text>
<text x="74.9" y="104.1">GND</text>
<text x="82.9" y="102.7">17</text>
<text x="186.5" y="104.5">2</text>
<text x="186.5" y="108">3</text>
<text x="190" y="106.2">TXD</text>
<text x="215.1" y="102.7">SAFEBOOT_N</text>
<text x="230.7" y="106.2">SCL</text>
<text x="238.3" y="108">16</text>
<text x="238.3" y="104.5">17</text>
<text x="264.2" y="103" transform="rotate(-90 264.2 103)">1</text>
<text x="350.7" y="104.6" transform="rotate(-90 350.7 104.6)">2</text>
<text x="52.5" y="113.3">3</text>
<text x="74.9" y="111.5">NSS</text>
<text x="83.1" y="113.3">14</text>
<text x="83.1" y="109.7">15</text>
<text x="186.5" y="111.5">4</text>
<text x="190" y="109.7">RXD</text>
<text x="190" y="113.3">TIMEPULSE</text>
<text x="222.9" y="113.3">VIO_SEL</text>
<text x="230" y="109.7">SDA</text>
<text x="238.3" y="111.5">15</text>
<text x="265.6" y="112.8" transform="rotate(-90 265.6 112.8)">GND</text>
<text x="352.4" y="112.7" transform="rotate(-90 352.4 112.7)">SCK</text>
<text x="52.5" y="116.8">4</text>
<text x="56" y="115">3V3</text>
<text x="56" y="118.6">RESET</text>
<text x="72.9" y="118.6">MISO</text>
<text x="72.9" y="115">MOSI</text>
<text x="83.1" y="116.8">13</text>
<text x="186.5" y="115">5</text>
<text x="186.5" y="118.6">6</text>
<text x="190" y="116.8">EXTINT</text>
<text x="238.3" y="118.6">13</text>
<text x="257.3" y="115">2</text>
<text x="261.8" y="116.5">SIN</text>
<text x="336.8" y="118.6">4</text>
<text x="339.7" y="120">SDI</text>
<text x="52.5" y="123.9">6</text>
<text x="56" y="125.6">DIO1</text>
<text x="71.2" y="125.6">RF_EN</text>
<text x="75" y="122.1">SCK</text>
<text x="83.1" y="123.9">11</text>
<text x="83.1" y="120.3">12</text>
<text x="186.5" y="122.1">7</text>
<text x="190" y="120.3">V_BCKP</text>
<text x="190" y="123.9">V_IO</text>
<text x="224.1" y="120.3">LNA_EN</text>
<text x="238.3" y="125.6">11</text>
<text x="265.6" y="125.3" transform="rotate(-90 265.6 125.3)">GND</text>
<text x="336.8" y="122.1">5</text>
<text x="339.7" y="123.5">SDO</text>
<text x="52.5" y="127.4">7</text>
<text x="52.5" y="130.9">8</text>
<text x="56" y="129.2">DIO2</text>
<text x="73" y="129.2">BUSY</text>
<text x="83.1" y="127.4">10</text>
<text x="186.5" y="129.2">9</text>
<text x="190" y="130.9">RESET_N</text>
<text x="227.1" y="127.4">RF_IN</text>
<text x="264.2" y="129.8" transform="rotate(-90 264.2 129.8)">3</text>
<text x="352.1" y="130.2" transform="rotate(-90 352.1 130.2)">CSB</text>
<text x="356" y="130" transform="rotate(-90 356 130)">INT</text>
<text x="56" y="132.7">DIO3</text>
<text x="350.7" y="133.1" transform="rotate(-90 350.7 133.1)">6</text>
<text x="354.2" y="133.5" transform="rotate(-90 354.2 133.5)">7</text>
<text x="50.7" y="176.8">1</text>
<text x="54.2" y="178.5">CS#</text>
<text x="50.7" y="180.3">2</text>
<text x="50.7" y="183.8">3</text>
<text x="54.2" y="182.1">SO</text>
<text x="54.2" y="185.6">WP#</text>
<text x="64.6" y="182.1">HOLD#</text>
<text x="68" y="185.6">SCLK</text>
<text x="77.8" y="183.8">6</text>
<text x="77.8" y="180.3">7</text>
<text x="193.8" y="185.6">2</text>
<text x="193.8" y="182.1">1</text>
<text x="209.9" y="185.6">7</text>
<text x="209.9" y="182.1">8</text>
<text x="72.8" y="189.1">SI</text>
<text x="77.8" y="187.4">5</text>
<text x="193.8" y="189.1">3</text>
<text x="209.9" y="189.1">6</text>
<text x="193.8" y="192.7">4</text>
<text x="209.9" y="192.7">5</text>
<text x="260.6" y="201.5">1</text>
<text x="264.1" y="203.2">1</text>
<text x="304.7" y="199.7">1</text>
<text x="304.7" y="203.2">2</text>
<text x="308.2" y="201.5">1</text>
<text x="260.6" y="205">2</text>
<text x="264.1" y="206.8">2</text>
<text x="308.2" y="205">2</text>
<text x="102.5" y="220.9">3</text>
<text x="162.5" y="220.9">3</text>
<text x="99" y="226.2">2</text>
<text x="99" y="222.6">3</text>
<text x="102.5" y="227.9">1</text>
<text x="102.5" y="224.4">2</text>
<text x="159" y="226.2">2</text>
<text x="159" y="222.6">3</text>
<text x="162.5" y="227.9">1</text>
<text x="162.5" y="224.4">2</text>
<text x="99" y="229.7">1</text>
<text x="159" y="229.7">1</text>
<text x="24.9" y="238.5">3</text>
<text x="28.4" y="236.7">3</text>
<text x="24.9" y="245.6">1</text>
<text x="24.9" y="242">2</text>
<text x="28.4" y="243.8">1</text>
<text x="28.4" y="240.3">2</text>
<text x="99" y="257.9">3</text>
<text x="102.5" y="256.2">3</text>
<text x="159" y="257.9">3</text>
<text x="162.5" y="256.2">3</text>
<text x="99" y="261.4">2</text>
<text x="102.5" y="263.2">1</text>
<text x="102.5" y="259.7">2</text>
<text x="159" y="261.4">2</text>
<text x="162.5" y="263.2">1</text>
<text x="162.5" y="259.7">2</text>
<text x="99" y="265">1</text>
<text x="159" y="265">1</text>
</g>
<g font-size="3.2" fill="#000080">
<text x="211.4" y="21.2">U3</text>
<text x="211.4" y="24.4">ADXL375BCCZ</text>
<text x="359.5" y="35">BMP388</text>
<text x="359.5" y="31.9">U4</text>
<text x="314" y="40.3">100nF</text>
<text x="314" y="37.1">C3</text>
<text x="388.1" y="40.7">C2</text>
<text x="388.1" y="43.9">100nF</text>
<text x="32.4" y="53">100nF</text>
<text x="34.9" y="49.5">C4</text>
<text x="69.7" y="53.1">LSM6DS3TR-C</text>
<text x="70.2" y="49.6">U2</text>
<text x="111.1" y="58">100nF</text>
<text x="111.1" y="54.8">C5</text>
<text x="154.1" y="65.4">100nF</text>
<text x="158.4" y="61.8">C1</text>
<text x="66.8" y="95.3">U10</text>
<text x="211.4" y="93.5">U6</text>
<text x="66.8" y="98.5">RA-01SH-P</text>
<text x="211.4" y="96.7">MAX-M10S-00B</text>
<text x="359.5" y="100.6">U5</text>
<text x="314" y="105.9">C30</text>
<text x="359.5" y="103.8">BMP388</text>
<text x="314" y="109.1">100nF</text>
<text x="388.1" y="112.6">100nF</text>
<text x="388.1" y="109.5">C11</text>
<text x="34.9" y="116.5">R5</text>
<text x="34.4" y="120.1">10k</text>
<text x="19.1" y="130.6">C8</text>
<text x="271.4" y="127.3" transform="rotate(-90 271.4 127.3)">RF1</text>
<text x="274.5" y="127.3" transform="rotate(-90 274.5 127.3)">U.FL-R-SMT-1(01)</text>
<text x="18.3" y="134.2">100nF</text>
<text x="161.9" y="137.3">10k</text>
<text x="161.9" y="134.2">R3</text>
<text x="18.1" y="143.1">C10</text>
<text x="184.9" y="141.1">R4</text>
<text x="202.5" y="143.6">GREEN-SML0805</text>
<text x="202.5" y="140.4">U11</text>
<text x="17.4" y="146.6">10uF</text>
<text x="184.9" y="144.3">1k</text>
<text x="150.6" y="153.6">100nF</text>
<text x="151.4" y="150">C6</text>
<text x="95.8" y="167.7">C17</text>
<text x="284.6" y="166.7">BZ1</text>
<text x="52.7" y="173">W25Q128DR-TD</text>
<text x="63.1" y="169.1">U1</text>
<text x="95.9" y="171.2">100nF</text>
<text x="284.6" y="169.9">BUZZER_9X4MM</text>
<text x="159.5" y="178">1k</text>
<text x="159.5" y="174.8">R17</text>
<text x="170" y="178">1k</text>
<text x="170" y="174.8">R18</text>
<text x="180.6" y="178">1k</text>
<text x="180.6" y="174.8">R24</text>
<text x="191.2" y="178">1k</text>
<text x="191.2" y="174.8">R23</text>
<text x="199.3" y="177.6">DIP switchEI-04</text>
<text x="199.3" y="174.4">SW1</text>
<text x="232.6" y="197.7">DG301-5.0-02P-14-00A(H)</text>
<text x="262.1" y="194.1">U9</text>
<text x="276.6" y="195.9">DG301-5.0-02P-14-00A(H)</text>
<text x="306.2" y="192.3">U35</text>
<text x="344.7" y="208.3">R10</text>
<text x="371.1" y="208.3">R8</text>
<text x="394.1" y="208.3">R9</text>
<text x="94" y="213.6">U26</text>
<text x="154" y="213.6">U30</text>
<text x="251.2" y="215">1N4148/S</text>
<text x="251.2" y="211.8">U22</text>
<text x="295.3" y="213.2">1N4148/S</text>
<text x="295.3" y="210">U34</text>
<text x="344.7" y="211.4">470</text>
<text x="371.1" y="211.4">470</text>
<text x="394.1" y="211.4">470</text>
<text x="93.2" y="217.1">DG301-5.0-03P-14-00A(H)</text>
<text x="153.1" y="217.1">DG301-5.0-03P-14-00A(H)</text>
<text x="264.9" y="220.7">Q1</text>
<text x="309" y="219">Q3</text>
<text x="264.9" y="223.8">AO3400B</text>
<text x="309" y="222">AO3400B</text>
<text x="345.4" y="226">U20</text>
<text x="371.8" y="226">U8</text>
<text x="394.8" y="226">U15</text>
<text x="19.1" y="233">DG301-5.0-03P-14-00A(H)</text>
<text x="19.9" y="229.5">U16</text>
<text x="124.2" y="231.2">U25</text>
<text x="184.1" y="231.2">U29</text>
<text x="124.2" y="234.3">1N4148/S</text>
<text x="184.1" y="234.3">1N4148/S</text>
<text x="334.6" y="236.4" transform="rotate(-90 334.6 236.4)">GREEN-SML0805</text>
<text x="361" y="236.4" transform="rotate(-90 361 236.4)">GREEN-SML0805</text>
<text x="385.7" y="236.4" transform="rotate(-90 385.7 236.4)">GREEN-SML0805</text>
<text x="50.1" y="252">1N4148/S</text>
<text x="50.1" y="248.8">U23</text>
<text x="94" y="248.9">U28</text>
<text x="154" y="248.9">U32</text>
<text x="93.2" y="252.4">DG301-5.0-03P-14-00A(H)</text>
<text x="153.1" y="252.4">DG301-5.0-03P-14-00A(H)</text>
<text x="124.2" y="269.6">1N4148/S</text>
<text x="124.2" y="266.5">U27</text>
<text x="184.1" y="269.6">1N4148/S</text>
<text x="184.1" y="266.5">U31</text>
</g>
<g font-size="3.2" fill="#f00">
<text x="183" y="28.6">1</text>
<text x="59.5" y="35.7">5</text>
<text x="186.5" y="30.4">VDDI/O</text>
<text x="354.2" y="35.8" transform="rotate(-90 354.2 35.8)">1</text>
<text x="63" y="37.4">VDDIO</text>
<text x="85.1" y="44.5">VDD</text>
<text x="93.7" y="42.7">8</text>
<text x="358.5" y="47.3">VDD</text>
<text x="367.1" y="46.2">10</text>
<text x="356" y="48.2" transform="rotate(-90 356 48.2)">VDDIO</text>
<text x="354.2" y="104.6" transform="rotate(-90 354.2 104.6)">1</text>
<text x="224.2" y="116.8">VCC_RF</text>
<text x="238.3" y="115">14</text>
<text x="356" y="117" transform="rotate(-90 356 117)">VDDIO</text>
<text x="358.5" y="116.1">VDD</text>
<text x="367.1" y="115">10</text>
<text x="52.5" y="120.3">5</text>
<text x="56" y="122.1">VCCPA</text>
<text x="186.5" y="125.6">8</text>
<text x="190" y="127.4">VCC</text>
<text x="69.7" y="178.5">VCC</text>
<text x="77.8" y="176.8">8</text>
</g>
<g font-size="3.2">
<text x="183" y="32.1">2</text>
<text x="186.5" y="33.9">GND</text>
<text x="59.5" y="39.2">6</text>
<text x="63" y="41">GND</text>
<text x="183" y="39.2">4</text>
<text x="186.5" y="41">GND</text>
<text x="59.5" y="42.7">7</text>
<text x="63" y="44.5">GND</text>
<text x="183" y="42.7">5</text>
<text x="186.5" y="44.5">GND</text>
<text x="336.5" y="46.2">3</text>
<text x="340" y="48">VSS</text>
<text x="359.1" y="51.5">VSS</text>
<text x="367.1" y="53.3">8</text>
<text x="367.1" y="49.8">9</text>
<text x="359.1" y="55.1">VSS</text>
<text x="186.5" y="100.9">1</text>
<text x="74.3" y="108">GND</text>
<text x="83.1" y="106.2">16</text>
<text x="190" y="102.7">GND</text>
<text x="52.5" y="109.7">2</text>
<text x="56" y="111.5">GND</text>
<text x="336.5" y="115">3</text>
<text x="340" y="116.8">VSS</text>
<text x="367.1" y="118.6">9</text>
<text x="229.5" y="123.9">GND</text>
<text x="238.3" y="122.1">12</text>
<text x="359.1" y="123.9">VSS</text>
<text x="359.1" y="120.3">VSS</text>
<text x="367.1" y="122.1">8</text>
<text x="83.1" y="130.9">9</text>
<text x="229.5" y="130.9">GND</text>
<text x="238.3" y="129.2">10</text>
<text x="74.3" y="132.7">GND</text>
<text x="284.2" y="171.1">1</text>
<text x="284.2" y="178.2">2</text>
<text x="50.7" y="187.4">4</text>
<text x="54.2" y="189.1">VSS</text>
</g>
<text font-size="2.5" fill="#a00000" x="287.7" y="173.5">+</text>
</svg>
